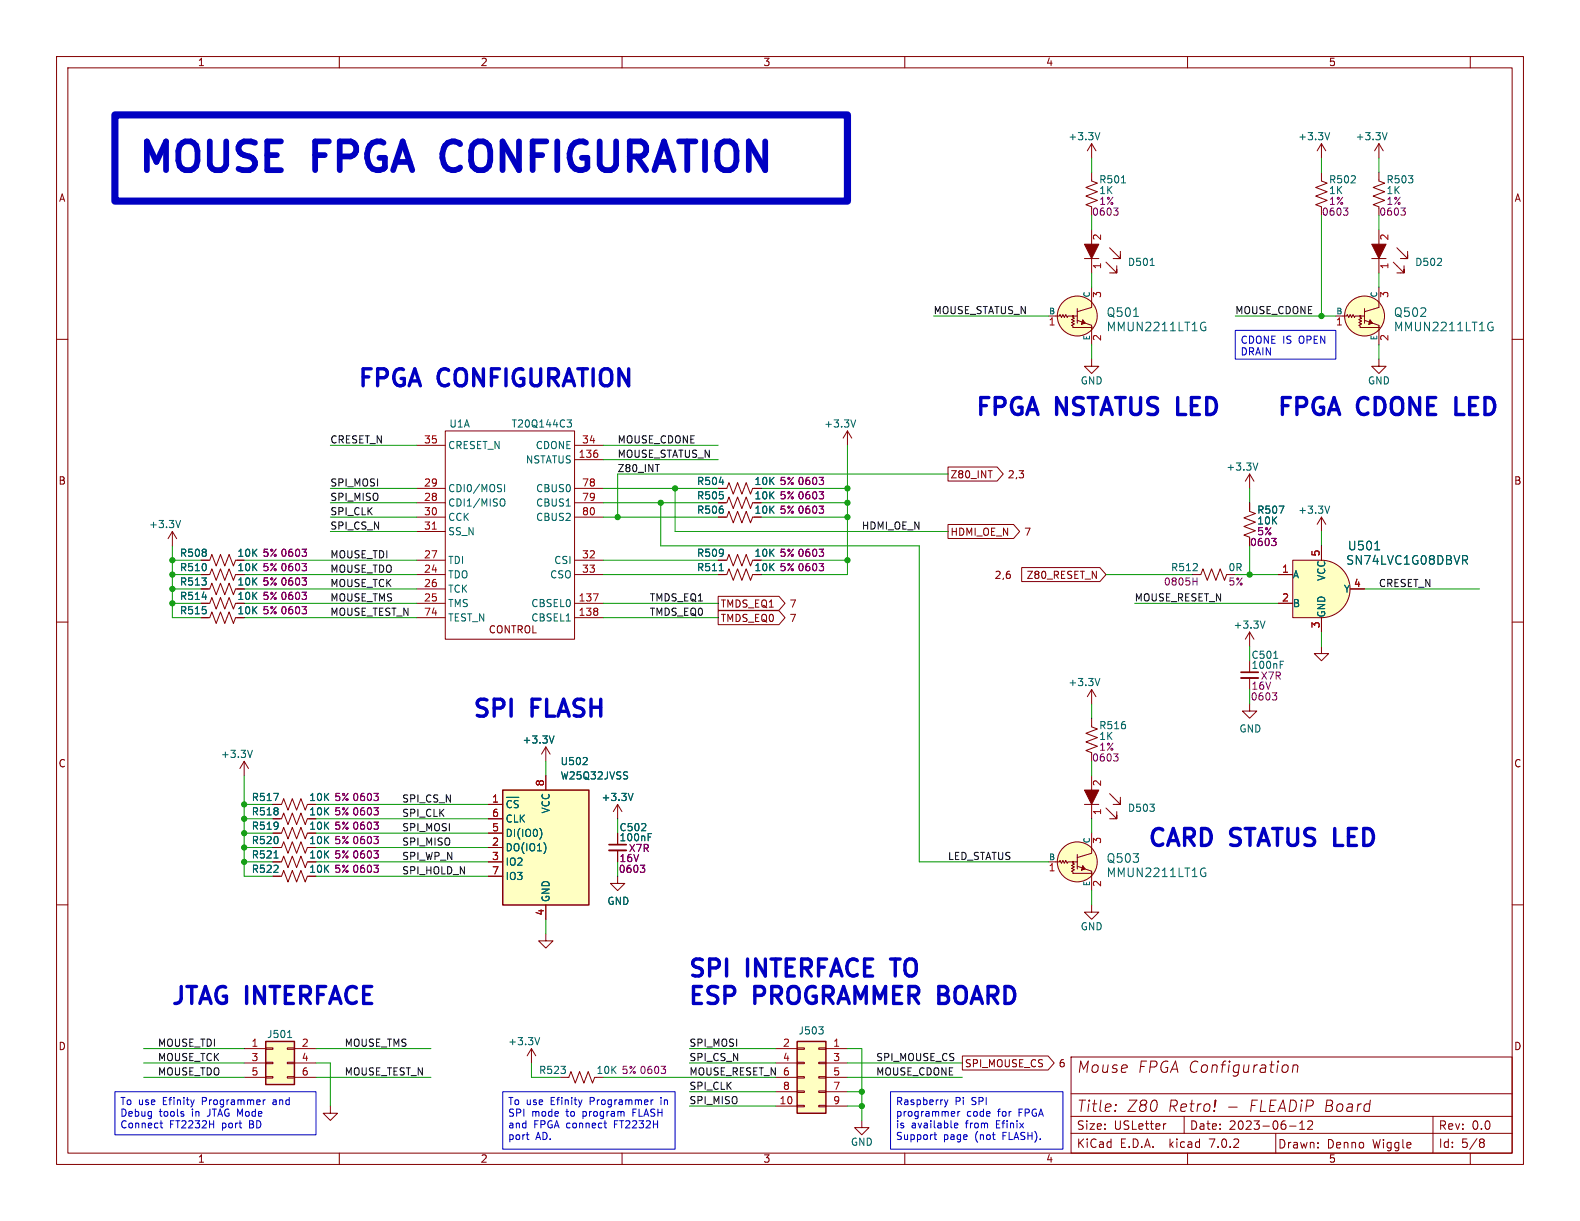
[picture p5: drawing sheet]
<svg xmlns="http://www.w3.org/2000/svg" width="279mm" height="216mm" viewBox="0 0 279 216" stroke-linecap="round" stroke-linejoin="round" font-family="sans-serif">
<g fill="none" stroke="#840000" stroke-width=".18">
<path d="M10 10h259.4v195.9h-259.4zM12 12h255.4v191.9h-255.4zM60 10v2M110 10v2M160 10v2M210 10v2M260 10v2M233.7 30.5v1.5l1 .4-2 .7 2 .8-2 .8 2 .7-2 .8 1 .4M233.7 25.4v2.5M233.7 25.4l-.8 1.3M233.7 25.4l.7 1.3M243.8 30.5v1.5l1.1 .4-2.1 .7 2.1 .8-2.1 .8 2.1 .7-2.1 .8 1 .4"/>
<path d="M243.8 25.4v2.5M243.8 25.4l-.7 1.3M243.8 25.4l.8 1.3M10 60h2M237.5 55.9h.6l.2-.3 .2 .5 .3-.5 .2 .5 .3-.5 .2 .5 .1-.2h1.7M240.5 55.9v.2l.3 .2-.5 .2 .5 .3-.5 .2 .5 .3-.5 .2 .2 .2v.2h3.3M241.3 56.6l2.5 .9v3.5M241.3 54.6v2.6M242.6 45.7h2.5M243.8 50.8v3.6l-2.5 .7M243.8 40.6v2.6M243.8 45.7v2.6"/>
<path d="M246.4 46.4l1.9 1.9v-.7v.7h-1.3M247 43.8l1.9 1.9v-.6v.6h-.6h.6M247.6 45.7h.7M248.3 47v.6M248.9 44.5v.6M267.4 60h2M73.7 78.7h5M78.7 76.2h22.9v36.8h-22.9zM101.6 78.7h5.1M73.7 99.1h5M73.7 88.9h5M73.7 86.4h5"/>
<path d="M73.7 91.4h5M73.7 94h5M101.6 81.3h5.1M101.6 99.1h5.1M101.6 88.9h5.1M101.6 86.4h5.1M101.6 91.4h5.1M221 88.9v1.5l1 .4-2 .8 2 .7-2 .8 2 .8-2 .7 1 .4M233.7 91.4l-.8 1.3M233.7 91.4v2.6M233.7 91.4l.7 1.3M10 110h2"/>
<path d="M73.7 106.7h5M73.7 109.2h5M73.7 101.6h5M73.7 104.1h5M101.6 106.7h5.1M101.6 109.2h5.1M101.6 101.6h5.1M267.4 110h2M10 160h2M267.4 160h2M43.2 190.5h3.8M43.2 185.4h3.8"/>
<path d="M43.2 188h3.8M47 190.4h1.3v.2h-1.3zM47 187.8h1.3v.3h-1.3zM47 185.3h1.3v.2h-1.3zM50.8 190.4h1.3v.2h-1.3zM50.8 187.8h1.3v.3h-1.3zM50.8 185.3h1.3v.2h-1.3zM52.1 190.5h3.8M52.1 185.4h3.8M52.1 188h3.8M58.4 195.6v1.3h1.3l-1.3 1.2-1.3-1.2h1.3M99.1 190.5h1.5l.4-1 .7 2 .8-2 .8 2 .7-2 .8 2 .4-1"/>
<path d="M152.4 198.1v1.3h1.3l-1.3 1.3-1.3-1.3h1.3M189.4 186.9h78v17h-78zM189.4 197.4h78M189.4 193.4h78M206.2 198.7l-.3 .1M209.4 197.4v3M217.3 195.8h1.5M227.5 188.3l.3 .4-.1 .5-.2 .3M228 199.1h1.2M228.7 188.5a.49 .49 0 0 1 .8 .1l-.1 1M228.7 188.3l-.2 1.3M229.8 199.7h.9"/>
<path d="M229.8 198.6l.5-.4v1.5M231.3 198.3l.5-.1 .2 .1 .1 .3-.9 1.1h.9M253.4 197.4v6.5M60 203.9v2M110 203.9v2M160 203.9v2M189.4 200.4h78M210 203.9v2M225.6 200.4v3.5M260 203.9v2M261.9 201.4h.3l.3 .3-.3 .3M261.9 202h.3"/>
<path d="M262.2 202l.2 .2 .1 .4-.3 .3h-.3"/>
<circle cx="240.5" cy="55.9" r=".1"/>
<circle cx="241.3" cy="55.9" r="3.5"/>
<circle cx="243.8" cy="57.9" r=".08"/>
</g>
<path d="M237.6 36.8h.7l-.4 .5M238.1 37.3l.2 .2v.3l-.2 .3M247.7 36.8h.8l-.4 .5M248.3 37.3l.2 .2v.3l-.2 .3M224.9 95.2h.7l-.4 .5M225.4 95.7l.2 .2v.3l-.2 .3M116.9 188.5h.8l-.4 .5M117.5 189l.2 .3v.3l-.2 .2" fill="none" stroke="#840084" stroke-width=".18"/>
<path d="M235.1 23.4l-.4 1.3M245.3 23.4l-.4 1.3M263.6 57h.4M263.7 57.8h.3v.5l-.4 .2M100.3 74.2h.8l-.5 .5 .4 .2 .1 .4-.3 .2h-.3M88.7 88.2a.43 .43 0 0 1 .6 .4v.5a.43 .43 0 0 1-.6 .4M89.2 85.7v1.2M100.1 89.5h.8M235.1 89.5l-.4 1.3M50.9 183.5h.7" fill="none" stroke="#006464" stroke-width=".18"/>
<g fill="#ffffc2" stroke="#ffffc2" stroke-width=".18">
<path d="M47 184.2h5.1v7.6h-5.1z"/>
<path d="M233.7 99.1a5.1 5.1 0 0 1 5 5 5.1 5.1 0 0 1-5 5.1z"/>
<circle cx="241.3" cy="55.9" r="3.5"/>
</g>
<g fill="#840000" stroke="#840000" stroke-width=".18">
<path d="M242.3 56.5l.4 .7-.7 .2z"/>
<path d="M242.6 43.2h2.5l-1.3 2.5z"/>
</g>
<path d="M47 184.2h5.1v7.6h-5.1z" fill="none" stroke="#840000" stroke-width=".25"/>
<path d="M76.4 93.6h.8" fill="none" stroke="#a90000" stroke-width=".18"/>
<path d="M228.6 99.1h5.1v10.1h-5.1z" fill="#ffffc2"/>
<g fill="none" stroke="#840000" stroke-width=".18">
<path d="M193 30.5v1.5l1.1 .4-2.1 .7 2.1 .8-2.1 .8 2.1 .7-2.1 .8 1 .4M193 25.4v2.5M193 25.4l-.7 1.3M193 25.4l.8 1.3M186.7 55.9h.6l.2-.3 .2 .5 .3-.5 .2 .5 .3-.5 .2 .5 .1-.2h1.7M189.7 55.9v.2l.3 .2-.5 .2 .5 .3-.5 .2 .5 .3-.5 .2 .2 .2v.2h3.3M190.5 54.6v2.6M190.5 56.6l2.5 .9v3.5M191.8 45.7h2.5M193 40.6v2.6M193 45.7v2.6M193 50.8v3.6l-2.5 .7"/>
<path d="M195.6 46.4l1.9 1.9v-.7v.7h-1.3M196.2 43.8l1.9 1.9v-.6v.6h-.6h.6M196.8 45.7h.7M197.5 47v.6M198.1 44.5v.6M149.9 76.2l-.8 1.3M149.9 76.2v2.5M149.9 76.2l.7 1.3M193 63.5v1.3h1.3l-1.3 1.2-1.2-1.2h1.2M243.8 63.5v1.3h1.3l-1.3 1.2-1.2-1.2h1.2M30.5 94l-.8 1.3M30.5 94v2.5"/>
<path d="M30.5 94l.7 1.3M35.6 99.1h1.5l.4-1.1 .7 2.1 .8-2.1 .8 2.1 .7-2.1 .8 2.1 .4-1M127 99.1h1.5l.4-1.1 .8 2.1 .7-2.1 .8 2.1 .8-2.1 .7 2.1 .4-1M127 86.4h1.5l.4-1.1 .8 2.1 .7-2.1 .8 2.1 .8-2.1 .7 2.1 .4-1M127 91.4h1.5l.4-1 .8 2.1 .7-2.1 .8 2.1 .8-2.1 .7 2.1 .4-1.1M127 88.9h1.5l.4-1 .8 2 .7-2 .8 2 .8-2 .7 2 .4-1M167.6 82.6h8.7l1.1 1.2-1.1 1.3h-8.7zM167.6 92.7h11.6l1.1 1.3-1.1 1.2h-11.6zM221 83.8l-.8 1.3M221 83.8v2.6M221 88.9v1.3M221 83.8l.7 1.3"/>
<path d="M233.7 99.1a5.1 5.1 0 0 1 5 5 5.1 5.1 0 0 1-5 5.1M233.7 99.1h-5.1v10.1h5.1M233.7 96.5v2.6M35.6 104.1h1.5l.4-1 .7 2.1 .8-2.1 .8 2.1 .7-2.1 .8 2.1 .4-1.1M35.6 109.2h1.5l.4-1 .7 2 .8-2 .8 2 .7-2 .8 2 .4-1M35.6 106.7h1.5l.4-1 .7 2 .8-2 .8 2 .7-2 .8 2 .4-1M35.6 101.6h1.5l.4-1 .7 2 .8-2 .8 2 .7-2 .8 2 .4-1M127 101.6h1.5l.4-1 .8 2 .7-2 .8 2 .8-2 .7 2 .4-1M127 105.4h10.7l1.1 1.3-1.1 1.2h-10.7zM127 108h10.7l1.1 1.2-1.1 1.3h-10.7zM180.7 100.4h13.8l1.1 1.2-1.1 1.2h-13.8zM210.8 101.6h1.5l.4-1 .8 2 .7-2 .8 2 .8-2 .7 2 .4-1"/>
<path d="M221 111.8v2.5M221 119.9v2M221 111.8l-.8 1.2M221 111.8l.7 1.2M226.1 101.6h2.5M226.1 106.7h2.5M233.7 114.3v1.3h1.2l-1.2 1.2-1.3-1.2h1.3M233.7 109.2v2.6M238.8 104.1h2.5M43.2 134.6l-.8 1.3M43.2 134.6v2.6M43.2 134.6l.7 1.3"/>
<path d="M96.5 132.1v2.5M96.5 137.2v2.5M96.5 132.1l-.7 1.3M96.5 132.1l.8 1.3M193 127v1.5l1.1 .4-2.1 .8 2.1 .7-2.1 .8 2.1 .8-2.1 .7 1 .4M193 121.9v2.6M193 137.2v2.5M193 121.9l-.7 1.3M193 121.9l.8 1.3M221 124.5v1.2h1.2l-1.2 1.3-1.3-1.3h1.3M48.3 142.2h1.5l.4-1 .7 2.1 .8-2.1 .8 2.1 .7-2.1 .8 2.1 .4-1.1M48.3 154.9h1.5l.4-1 .7 2.1 .8-2.1 .8 2.1 .7-2.1 .8 2.1 .4-1.1"/>
<path d="M48.3 144.8h1.5l.4-1 .7 2 .8-2 .8 2 .7-2 .8 2 .4-1M48.3 147.3h1.5l.4-1 .7 2 .8-2 .8 2 .7-2 .8 2 .4-1M48.3 149.9h1.5l.4-1.1 .7 2.1 .8-2.1 .8 2.1 .7-2.1 .8 2.1 .4-1M48.3 152.4h1.5l.4-1 .7 2 .8-2 .8 2 .7-2 .8 2 .4-1M86.4 142.2h2.5M86.4 149.9h2.5M86.4 152.4h2.5M86.4 147.3h2.5M86.4 144.8h2.5M86.4 154.9h2.5M109.2 154.9v1.3h1.3l-1.3 1.3-1.3-1.3h1.3M109.2 142.2l-.7 1.3"/>
<path d="M109.2 142.2v2.6M109.2 150.4v2M109.2 142.2l.8 1.3M186.7 152.4h.6l.2-.3 .2 .6 .3-.6 .2 .6 .3-.6 .2 .6 .1-.3h1.7M189.7 152.4v.3l.3 .1-.5 .2 .5 .3-.5 .2 .5 .3-.5 .3 .2 .1v.2h3.3M190.5 153.2l2.5 .9v3.4M190.5 151.1v2.6M191.8 142.2h2.5M193 147.3v3.6l-2.5 .7M193 142.2v2.6M195.6 142.9l1.9 1.9v-.7v.7h-1.3M196.2 140.3l1.9 1.9v-.6v.6h-.6h.6"/>
<path d="M196.8 142.2h.7M197.5 143.5v.6M198.1 141v.6M96.5 165.1v1.3h1.3l-1.3 1.2-1.3-1.2h1.3M96.5 160v2.6M193 160v1.3h1.3l-1.3 1.3-1.2-1.3h1.2M94 185.4l-.8 1.3M94 185.4v2.6M94 185.4l.7 1.3M137.2 185.4h3.8M137.2 195.6h3.8M137.2 188h3.8"/>
<path d="M137.2 190.5h3.8M137.2 193h3.8M141 195.5h1.2v.2h-1.2zM141 192.9h1.2v.3h-1.2zM141 190.4h1.2v.2h-1.2zM141 187.8h1.2v.3h-1.2zM141 185.3h1.2v.2h-1.2zM144.8 195.5h1.2v.2h-1.2zM144.8 192.9h1.2v.3h-1.2zM144.8 190.4h1.2v.2h-1.2zM144.8 187.8h1.2v.3h-1.2zM144.8 185.3h1.2v.2h-1.2z"/>
<path d="M146 185.4h3.9M146 195.6h3.9M146 188h3.9M146 190.5h3.9M146 193h3.9M170.2 186.7h15.1l1.1 1.3-1.1 1.2h-15.1z"/>
<circle cx="189.7" cy="55.9" r=".1"/>
<circle cx="190.5" cy="55.9" r="3.5"/>
<circle cx="193" cy="57.9" r=".08"/>
<circle cx="189.7" cy="152.4" r=".1"/>
<circle cx="190.5" cy="152.4" r="3.5"/>
<circle cx="193" cy="154.4" r=".08"/>
</g>
<g fill="none" stroke="#006464" stroke-width=".18">
<path d="M194.5 23.4l-.4 1.3M198.3 32.3h.7M200.5 56h.8M203.4 46.9h.7M212.8 57h.4M212.9 57.8h.3v.5l-.4 .2M151.3 74.2l-.4 1.3M31.9 92l-.4 1.3M222.4 81.9l-.4 1.2M243.1 97.2h.9M258.6 98.2h.6l.3 .3-.1 .5h-.8M259 99l.5 .8"/>
<path d="M127.2 100.9h.7M194.5 120l-.4 1.2M223.7 109.8l-.4 1.3M225.2 116.4h.8M226.4 116.9h.6M44.6 132.7l-.4 1.2M98 130.1l-.5 1.3M103.1 135.2h.7M103.8 134.1v.4M48.5 151.7h.7M89.5 141h2.3M90.4 141.7l-.3-.1-.4 .3"/>
<path d="M91.6 141.6h-.4l-.3 .2M95.7 146.8l.1 .5-.1 .7M111.9 140.3l-.4 1.3M114.6 147.4h.6M212.8 153.5l.4 .1M212.9 154.4h.3v.5l-.4 .1M95.4 183.5l-.4 1.2M144.8 181.6h.8l-.5 .4M145.5 182.2v.5"/>
</g>
<g fill="#ffffc2" stroke="#ffffc2" stroke-width=".18">
<path d="M141 184.2h5v12.7h-5z"/>
<path d="M88.9 139.7h15.2v20.3h-15.2z"/>
<circle cx="190.5" cy="152.4" r="3.5"/>
<circle cx="190.5" cy="55.9" r="3.5"/>
</g>
<g fill="#840000" stroke="#840000" stroke-width=".18">
<path d="M191.5 153.1l.4 .6-.7 .2z"/>
<path d="M191.8 43.2h2.5l-1.3 2.5z"/>
<path d="M191.5 56.5l.4 .7-.7 .2z"/>
<path d="M191.8 139.7h2.5l-1.3 2.5z"/>
</g>
<g fill="none" stroke="#840084" stroke-width=".18">
<path d="M196.9 36.8h.8l-.4 .5M197.5 37.3l.2 .2v.3l-.2 .3M53.4 97.1h.8l-.4 .5M53.4 99.6h.8l-.4 .5M54 97.6l.2 .2v.3l-.2 .3M144.9 97.1h.7l-.4 .5M144.9 99.6h.7l-.4 .5M144.9 84.4h.7l-.4 .5M144.9 89.5h.7l-.4 .5M144.9 86.9h.7l-.4 .5M145.4 97.6l.2 .2v.3l-.2 .3M145.4 84.9l.2 .2v.3l-.2 .3"/>
<path d="M145.4 87.4l.2 .3v.3l-.2 .2M145.4 90l.2 .2v.3l-.2 .3M224.9 95.2h.7l-.4 .5M225.4 95.7l.2 .2v.3l-.2 .3M53.4 102.2h.8l-.4 .5M53.4 107.3h.8l-.4 .5M53.4 104.7h.8l-.4 .5M54 102.7l.2 .2v.3l-.2 .3M54 100.1l.2 .3v.3l-.2 .2M54 105.2l.2 .3v.3l-.2 .2M54 107.8l.2 .2v.3l-.2 .2M145.4 100.1l.2 .3v.3l-.2 .2"/>
<path d="M211 102.8h.7M211.7 102.2v1.3M196.9 133.3h.8l-.4 .5M197.5 133.8l.2 .2v.3l-.2 .3M225 122.5h.8l-.4 .5M225.5 123l.3 .2v.3l-.3 .3M66.1 140.3h.8l-.4 .5M66.1 153h.8l-.4 .5M66.1 142.8h.8l-.4 .5M66.1 145.4h.8l-.4 .5M66.1 147.9h.8l-.4 .5M66.1 150.4h.8l-.4 .5"/>
<path d="M66.7 140.8l.2 .2v.3l-.2 .3M66.7 143.3l.2 .3v.3l-.2 .2M66.7 145.9l.2 .2v.3l-.2 .2M66.7 148.4l.2 .2v.3l-.2 .3M66.7 150.9l.2 .3v.3l-.2 .2M66.7 153.5l.2 .2v.3l-.2 .3M113.2 153h.8l-.4 .5M113.8 153.5l.2 .2v.3l-.2 .3"/>
</g>
<path d="M219.5 119.9h3M107.7 150.4h3" fill="none" stroke="#840000" stroke-width=".33"/>
<path d="M219.5 118.9h3M107.7 149.4h3" fill="none" stroke="#840000" stroke-width=".3"/>
<path d="M88.9 139.7h15.2v20.3h-15.2zM141 184.2h5v12.7h-5z" fill="none" stroke="#840000" stroke-width=".25"/>
<path d="M20.3 20.3h129.6v15.3h-129.6z" fill="none" stroke="#0000c2" stroke-width="1.3"/>
<g fill="none" stroke="#0000c2" stroke-width=".18">
<path d="M218.4 58.4h17.8v5.1h-17.8zM20.3 193h35.6v7.7h-35.6zM28.3 198.6h.5M28.5 198.2v1.1l.3 .1M32.5 197v.3M34.3 194.5l-.3 .8M46.6 194.5v.8M46.9 194.5l-.3 .2M88.9 193h30.5v10.2h-30.5zM102.9 194.5l-.3 .8M107 199.3l.3 .1M110.3 196.6l.1 .8"/>
<path d="M115.1 194.5v.8M115.5 194.5l-.4 .2M157.5 193h30.5v10.2h-30.5zM167 194.5l.3 .8M167.3 195.3l-.2 .4M167.6 194.5l-.3 .8M168.7 196.5l.1 .3-.6 .2M168.8 199l.6-.1-.1-.2-.3-.1-.2 .2v.6h.5M168.8 197.3l-.1 .1M169.4 196.5v.9M169.7 196.5l-.3 .3M93.1 200.6h.4"/>
<path d="M93.4 201.5h.1M165.1 200.6h.5M165.3 200.2v1.1l.3 .2"/>
</g>
<g fill="none" stroke="#009600" stroke-width=".18">
<path d="M193 27.9v2.6M193 38.1v2.5M233.7 27.9v2.6M233.7 38.1v17.8M243.8 27.9v2.6M243.8 38.1v2.5M165.1 55.9h20.3M193 48.3v2.5M218.4 55.9h17.8M243.8 48.3v2.5M58.4 78.7h15.3M106.7 78.7h20.3"/>
<path d="M149.9 78.7v22.9h-15.3M193 61v2.5M243.8 61v2.5M30.5 96.5v12.7h5.1M30.5 99.1h5.1M43.2 99.1h30.5M58.4 86.4h15.3M58.4 91.4h15.3M58.4 88.9h15.3M58.4 94h15.3M106.7 99.1h20.3M106.7 86.4h20.3"/>
<path d="M106.7 81.3h20.3M106.7 91.4h20.3M106.7 88.9h20.3M116.8 88.9v7.6h45.8v55.9h22.8M119.4 86.4v7.6h48.2M134.6 99.1h15.3M134.6 86.4h15.3M134.6 91.4h15.3M134.6 88.9h15.3M167.6 83.8h-58.4v7.6M221 86.4v2.5M221 96.5v5.1"/>
<path d="M233.7 94v2.5M30.5 106.7h5.1M30.5 104.1h5.1M30.5 101.6h5.1M43.2 106.7h30.5M43.2 109.2h30.5M43.2 104.1h30.5M43.2 101.6h30.5M106.7 106.7h20.3M106.7 109.2h20.3M106.7 101.6h20.3M195.6 101.6h15.2"/>
<path d="M200.7 106.7h25.4M218.4 101.6h7.7M221 114.3v2.5M233.7 111.8v2.5M241.3 104.1h20.3M43.2 137.2v17.7h5.1M96.5 134.6v2.6M193 124.5v2.5M193 134.6v2.6M221 121.9v2.6M43.2 142.2h5.1M43.2 144.8h5.1"/>
<path d="M43.2 147.3h5.1M43.2 152.4h5.1M43.2 149.9h5.1M55.9 142.2h30.5M55.9 144.8h30.5M55.9 147.3h30.5M55.9 154.9h30.5M55.9 152.4h30.5M55.9 149.9h30.5M109.2 144.8v2.5M109.2 152.4v2.5M193 144.8v2.5"/>
<path d="M193 157.5v2.5M96.5 162.6v2.5M25.4 188h17.8M25.4 185.4h17.8M25.4 190.5h17.8M55.9 188h2.5v7.6M55.9 185.4h20.3M55.9 190.5h20.3M94 188v2.5h5.1M106.7 190.5h30.5M121.9 188h15.3M121.9 185.4h15.3"/>
<path d="M121.9 193h15.3M121.9 195.6h15.3M149.9 188h20.3M149.9 185.4h2.5v12.7M149.9 190.5h20.3M149.9 193h2.5M149.9 195.6h2.5"/>
</g>
<g fill="#009600" stroke="#009600" stroke-width=".18">
<circle cx="30.5" cy="104.1" r=".46"/>
<circle cx="30.5" cy="101.6" r=".46"/>
<circle cx="30.5" cy="99.1" r=".46"/>
<circle cx="30.5" cy="106.7" r=".46"/>
<circle cx="43.2" cy="144.8" r=".46"/>
<circle cx="43.2" cy="147.3" r=".46"/>
<circle cx="43.2" cy="142.2" r=".46"/>
<circle cx="43.2" cy="149.9" r=".46"/>
<circle cx="152.4" cy="193" r=".46"/>
<circle cx="152.4" cy="195.6" r=".46"/>
<circle cx="43.2" cy="152.4" r=".46"/>
<circle cx="149.9" cy="99.1" r=".46"/>
<circle cx="221" cy="101.6" r=".46"/>
<circle cx="116.8" cy="88.9" r=".46"/>
<circle cx="109.2" cy="91.4" r=".46"/>
<circle cx="149.9" cy="91.4" r=".46"/>
<circle cx="149.9" cy="88.9" r=".46"/>
<circle cx="149.9" cy="86.4" r=".46"/>
<circle cx="119.4" cy="86.4" r=".46"/>
<circle cx="233.7" cy="55.9" r=".46"/>
</g>
<g font-size="7.1" fill="#0000c2">
<text x="24.8" y="32.4">MOUSE</text>
<text x="56" y="32.4">FPGA CONFIGURATION</text>
</g>
<g font-size="4.2" fill="#0000c2">
<text x="63.5" y="68.6">FPGA CONFIGURATION</text>
<text x="172.7" y="73.7">FPGA NSTATUS LED</text>
<text x="226.1" y="73.7">FPGA CDONE</text>
<text x="258.5" y="73.7">LED</text>
<text x="83.8" y="127">SPI</text>
<text x="94.3" y="127">FLASH</text>
<text x="203.2" y="149.9">CARD STATUS LED</text>
<text x="121.9" y="172.9">SPI</text>
<text x="132.4" y="172.9">INTERFACE TO</text>
<text x="30.5" y="177.8">JTAG INTERFACE</text>
<text x="121.9" y="177.8">ESP</text>
<text x="133.7" y="177.8">PROGRAMMER BOARD</text>
</g>
<g font-size="2.8" fill="#840000">
<text x="190.4" y="189.9">Mouse</text>
<text x="201.1" y="189.9">FPGA Configuration</text>
<text x="190.4" y="196.8">Title:</text>
<text x="199.2" y="196.8">Z80</text>
<text x="206.4" y="196.8">Retro!</text>
<text x="220.6" y="196.8">FLEADiP Board</text>
</g>
<g font-size="2.1" fill="#006464">
<text x="195.6" y="56.2">Q501</text>
<text x="195.6" y="58.7">MMUN2211LT1G</text>
<text x="246.4" y="56.2">Q502</text>
<text x="246.4" y="58.7">MMUN2211LT1G</text>
<text x="238" y="100">SN74LVC1G08DBVR</text>
<text x="238.3" y="97.5">U501</text>
<text x="195.6" y="152.7">Q503</text>
<text x="195.6" y="155.3">MMUN2211LT1G</text>
</g>
<g font-size="2.1" fill="#840000">
<text x="190.4" y="203.1">KiCad</text>
<text x="190.4" y="199.9">Size:</text>
<text x="197" y="199.9">USLetter</text>
<text x="198.1" y="203.1">E.D.A.</text>
<text x="206.8" y="203.1">kicad</text>
<text x="210.4" y="199.9">Date:</text>
<text x="213.9" y="203.1">7.0.2</text>
<text x="217.3" y="199.9">2023-06-12</text>
<text x="226" y="203.2">Drawn:</text>
<text x="234.7" y="203.2">Denno</text>
<text x="242.7" y="203.2">Wiggle</text>
<text x="254.4" y="199.9">Rev:</text>
<text x="254.4" y="203.1">Id:</text>
<text x="258.4" y="203.1">5/8</text>
<text x="260.3" y="199.9">0.0</text>
</g>
<g font-size="1.8" fill="#840000">
<text x="35" y="11.8">1</text>
<text x="85" y="11.8">2</text>
<text x="135" y="11.8">3</text>
<text x="185" y="11.8">4</text>
<text x="235" y="11.8">5</text>
<text x="10.4" y="35.8">A</text>
<text x="267.8" y="35.8">A</text>
<text x="10.3" y="85.8">B</text>
<text x="133.4" y="85.9">10K</text>
<text x="133.4" y="88.5">10K</text>
<text x="168.1" y="84.7">Z80_INT</text>
<text x="178.2" y="84.7">2,3</text>
<text x="267.7" y="85.8">B</text>
<text x="133.4" y="91">10K</text>
<text x="168.1" y="94.9">HDMI_OE_N</text>
<text x="181.1" y="94.9">7</text>
<text x="41.9" y="101.2">10K</text>
<text x="41.9" y="98.6">10K</text>
<text x="133.4" y="98.6">10K</text>
<text x="133.4" y="101.2">10K</text>
<text x="221" y="96.7">0603</text>
<text x="41.9" y="103.7">10K</text>
<text x="41.9" y="106.2">10K</text>
<text x="127.4" y="107.6">TMDS_EQ1</text>
<text x="139.6" y="107.6">7</text>
<text x="175.8" y="102.5">2,6</text>
<text x="181.4" y="102.5">Z80_RESET_N</text>
<text x="41.9" y="108.8">10K</text>
<text x="86.4" y="112.2">CONTROL</text>
<text x="127.4" y="110.1">TMDS_EQ0</text>
<text x="139.6" y="110.1">7</text>
<text x="10.3" y="135.8">C</text>
<text x="267.7" y="135.8">C</text>
<text x="54.6" y="141.8">10K</text>
<text x="54.6" y="144.3">10K</text>
<text x="54.6" y="146.9">10K</text>
<text x="54.6" y="149.4">10K</text>
<text x="109.5" y="148.9">100nF</text>
<text x="54.6" y="154.5">10K</text>
<text x="54.6" y="152">10K</text>
<text x="10.3" y="185.8">D</text>
<text x="267.7" y="185.8">D</text>
<text x="170.6" y="188.9">SPI_MOUSE_CS</text>
<text x="187.2" y="188.9">6</text>
<text x="35" y="205.7">1</text>
<text x="85" y="205.7">2</text>
<text x="135" y="205.7">3</text>
<text x="185" y="205.7">4</text>
<text x="235" y="205.7">5</text>
</g>
<g font-size="1.8" fill="#006464">
<text x="188.9" y="25">+3.3V</text>
<text x="229.5" y="25">+3.3V</text>
<text x="239.7" y="25">+3.3V</text>
<text x="194.3" y="32.6">R501</text>
<text x="235" y="32.6">R502</text>
<text x="245.1" y="32.6">R503</text>
<text x="199.4" y="47.2">D501</text>
<text x="250.2" y="47.2">D502</text>
<text x="191" y="68.1">GND</text>
<text x="241.8" y="68.1">GND</text>
<text x="79.4" y="75.8">U1A</text>
<text x="90.4" y="75.8">T20Q144C3</text>
<text x="145.7" y="75.8">+3.3V</text>
<text x="79.2" y="79.6">CRESET_N</text>
<text x="92.9" y="82.1">NSTATUS</text>
<text x="94.6" y="79.6">CDONE</text>
<text x="216.8" y="83.4">+3.3V</text>
<text x="79.2" y="89.7">CDI1/MISO</text>
<text x="79.2" y="87.2">CDI0/MOSI</text>
<text x="94.7" y="87.2">CBUS0</text>
<text x="94.7" y="89.7">CBUS1</text>
<text x="123.2" y="85.9">R504</text>
<text x="123.2" y="88.5">R505</text>
<text x="26.3" y="93.5">+3.3V</text>
<text x="79.2" y="92.3">CCK</text>
<text x="79.2" y="94.8">SS_N</text>
<text x="94.7" y="92.3">CBUS2</text>
<text x="123.2" y="91">R506</text>
<text x="222.3" y="91">R507</text>
<text x="222.3" y="92.9">10K</text>
<text x="229.5" y="91">+3.3V</text>
<text x="31.8" y="101.2">R510</text>
<text x="31.8" y="98.6">R508</text>
<text x="79.2" y="99.9">TDI</text>
<text x="97.9" y="99.9">CSI</text>
<text x="123.2" y="98.6">R509</text>
<text x="123.2" y="101.2">R511</text>
<text x="207" y="101.2">R512</text>
<text x="217.2" y="101.2">0R</text>
<text x="31.8" y="103.7">R513</text>
<text x="31.8" y="106.2">R514</text>
<text x="79.2" y="102.4">TDO</text>
<text x="79.2" y="107.5">TMS</text>
<text x="79.2" y="105">TCK</text>
<text x="93.8" y="107.5">CBSEL0</text>
<text x="97.2" y="102.4">CSO</text>
<text x="228.6" y="102.4">A</text>
<text x="228.6" y="107.5">B</text>
<text x="234.5" y="102.8" transform="rotate(-90 234.5 102.8)">VCC</text>
<text x="237.5" y="105">Y</text>
<text x="31.8" y="108.8">R515</text>
<text x="79.2" y="110">TEST_N</text>
<text x="93.8" y="110">CBSEL1</text>
<text x="218.1" y="111.3">+3.3V</text>
<text x="234.5" y="109.2" transform="rotate(-90 234.5 109.2)">GND</text>
<text x="221.2" y="116.6">C501</text>
<text x="221.2" y="118.4">100nF</text>
<text x="188.9" y="121.5">+3.3V</text>
<text x="92.3" y="131.6">+3.3V</text>
<text x="194.3" y="129.1">R516</text>
<text x="219.1" y="129.7">GND</text>
<text x="39" y="134.2">+3.3V</text>
<text x="99.1" y="135.4">U502</text>
<text x="99.1" y="138">W25Q32JVSS</text>
<text x="44.5" y="141.8">R517</text>
<text x="89.4" y="143.7">~{CS}</text>
<text x="97.3" y="144" transform="rotate(-90 97.3 144)">VCC</text>
<text x="106.3" y="141.8">+3.3V</text>
<text x="199.4" y="143.7">D503</text>
<text x="44.5" y="144.3">R518</text>
<text x="44.5" y="146.9">R519</text>
<text x="44.5" y="149.4">R520</text>
<text x="89.4" y="148.1">DI(IO0)</text>
<text x="89.4" y="145.6">CLK</text>
<text x="109.5" y="147.1">C502</text>
<text x="44.5" y="154.5">R522</text>
<text x="44.5" y="152">R521</text>
<text x="89.4" y="150.7">DO(IO1)</text>
<text x="89.4" y="153.2">IO2</text>
<text x="89.4" y="155.8">IO3</text>
<text x="97.3" y="159.5" transform="rotate(-90 97.3 159.5)">GND</text>
<text x="107.3" y="160.2">GND</text>
<text x="191" y="164.7">GND</text>
<text x="47.2" y="183.7">J501</text>
<text x="89.8" y="185">+3.3V</text>
<text x="141.1" y="183.1">J503</text>
<text x="95.3" y="190.1">R523</text>
<text x="105.4" y="190.1">10K</text>
<text x="150.4" y="202.8">GND</text>
</g>
<g font-size="1.8" fill="#840084">
<text x="194.3" y="34.5">1K</text>
<text x="235" y="34.5">1K</text>
<text x="245.1" y="34.5">1K</text>
<text x="193" y="38.3">0603</text>
<text x="194.3" y="36.4">1%</text>
<text x="233.7" y="38.3">0603</text>
<text x="235" y="36.4">1%</text>
<text x="243.8" y="38.3">0603</text>
<text x="245.1" y="36.4">1%</text>
<text x="137.8" y="85.9">5% 0603</text>
<text x="137.8" y="88.5">5% 0603</text>
<text x="137.8" y="91">5% 0603</text>
<text x="222.3" y="94.8">5%</text>
<text x="46.4" y="101.2">5% 0603</text>
<text x="46.4" y="98.6">5% 0603</text>
<text x="137.8" y="98.6">5% 0603</text>
<text x="137.8" y="101.2">5% 0603</text>
<text x="46.4" y="103.7">5% 0603</text>
<text x="46.4" y="106.2">5% 0603</text>
<text x="205.7" y="103.7">0805H</text>
<text x="217.2" y="103.7">5%</text>
<text x="46.4" y="108.8">5% 0603</text>
<text x="221.1" y="124">0603</text>
<text x="221.2" y="122.1">16V</text>
<text x="222.9" y="120.3">X7R</text>
<text x="194.3" y="131">1K</text>
<text x="193" y="134.8">0603</text>
<text x="194.3" y="132.9">1%</text>
<text x="59.1" y="141.8">5% 0603</text>
<text x="59.1" y="144.3">5% 0603</text>
<text x="59.1" y="146.9">5% 0603</text>
<text x="59.1" y="149.4">5% 0603</text>
<text x="59.1" y="154.5">5% 0603</text>
<text x="59.1" y="152">5% 0603</text>
<text x="109.4" y="154.5">0603</text>
<text x="109.5" y="152.6">16V</text>
<text x="111.1" y="150.8">X7R</text>
<text x="109.9" y="190.1">5% 0603</text>
</g>
<g font-size="1.8" fill="#a90000">
<text x="194.9" y="47.7" transform="rotate(-90 194.9 47.7)">1</text>
<text x="194.9" y="42.6" transform="rotate(-90 194.9 42.6)">2</text>
<text x="245.7" y="47.7" transform="rotate(-90 245.7 47.7)">1</text>
<text x="245.7" y="42.6" transform="rotate(-90 245.7 42.6)">2</text>
<text x="194.9" y="52.7" transform="rotate(-90 194.9 52.7)">3</text>
<text x="245.7" y="52.7" transform="rotate(-90 245.7 52.7)">3</text>
<text x="185.4" y="57.8">1</text>
<text x="236.2" y="57.8">1</text>
<text x="194.9" y="60.4" transform="rotate(-90 194.9 60.4)">2</text>
<text x="245.7" y="60.4" transform="rotate(-90 245.7 60.4)">2</text>
<text x="74.9" y="78.5">35</text>
<text x="102.3" y="81">136</text>
<text x="102.9" y="78.5">34</text>
<text x="74.9" y="88.6">28</text>
<text x="74.9" y="86.1">29</text>
<text x="102.9" y="86.1">78</text>
<text x="102.9" y="88.6">79</text>
<text x="74.9" y="91.2">30</text>
<text x="74.9" y="93.7">31</text>
<text x="102.9" y="91.2">80</text>
<text x="74.9" y="101.3">24</text>
<text x="74.9" y="98.8">27</text>
<text x="102.9" y="98.8">32</text>
<text x="102.9" y="101.3">33</text>
<text x="226.7" y="101.3">1</text>
<text x="233.4" y="98.5" transform="rotate(-90 233.4 98.5)">5</text>
<text x="74.9" y="106.4">25</text>
<text x="74.9" y="103.9">26</text>
<text x="102.3" y="106.4">137</text>
<text x="226.7" y="106.4">2</text>
<text x="239.4" y="103.9">4</text>
<text x="74.9" y="109">74</text>
<text x="102.3" y="109">138</text>
<text x="233.4" y="111.2" transform="rotate(-90 233.4 111.2)">3</text>
<text x="87" y="142">1</text>
<text x="96.3" y="139.1" transform="rotate(-90 96.3 139.1)">8</text>
<text x="194.9" y="139.1" transform="rotate(-90 194.9 139.1)">2</text>
<text x="87" y="149.6">2</text>
<text x="87" y="147.1">5</text>
<text x="87" y="144.5">6</text>
<text x="194.9" y="149.3" transform="rotate(-90 194.9 149.3)">3</text>
<text x="194.9" y="144.2" transform="rotate(-90 194.9 144.2)">1</text>
<text x="87" y="152.1">3</text>
<text x="87" y="154.7">7</text>
<text x="185.4" y="154.3">1</text>
<text x="96.3" y="162" transform="rotate(-90 96.3 162)">4</text>
<text x="194.9" y="156.9" transform="rotate(-90 194.9 156.9)">2</text>
<text x="44.4" y="185.2">1</text>
<text x="53.3" y="185.2">2</text>
<text x="138.4" y="185.2">2</text>
<text x="147.3" y="185.2">1</text>
<text x="44.4" y="187.7">3</text>
<text x="44.4" y="190.2">5</text>
<text x="53.3" y="187.7">4</text>
<text x="53.3" y="190.2">6</text>
<text x="138.4" y="187.7">4</text>
<text x="147.3" y="187.7">3</text>
<text x="147.3" y="190.2">5</text>
<text x="137.8" y="195.3">10</text>
<text x="138.4" y="192.8">8</text>
<text x="147.3" y="192.8">7</text>
<text x="147.3" y="195.3">9</text>
</g>
<g font-size="1.8" fill="#0f0f0f">
<text x="165.1" y="55.6">MOUSE_STATUS_N</text>
<text x="218.4" y="55.6">MOUSE_CDONE</text>
<text x="58.4" y="78.5">CRESET_N</text>
<text x="109.2" y="81">MOUSE_STATUS_N</text>
<text x="109.2" y="83.6">Z80_INT</text>
<text x="109.2" y="78.5">MOUSE_CDONE</text>
<text x="58.4" y="88.6">SPI_MISO</text>
<text x="58.4" y="86.1">SPI_MOSI</text>
<text x="58.4" y="91.2">SPI_CLK</text>
<text x="58.4" y="93.7">SPI_CS_N</text>
<text x="152.4" y="93.7">HDMI_OE_N</text>
<text x="58.4" y="101.3">MOUSE_TDO</text>
<text x="58.4" y="98.8">MOUSE_TDI</text>
<text x="58.4" y="106.4">MOUSE_TMS</text>
<text x="58.4" y="103.9">MOUSE_TCK</text>
<text x="114.8" y="106.4">TMDS_EQ1</text>
<text x="200.7" y="106.4">MOUSE_RESET_N</text>
<text x="243.8" y="103.9">CRESET_N</text>
<text x="58.4" y="109">MOUSE_TEST_N</text>
<text x="114.8" y="109">TMDS_EQ0</text>
<text x="71.1" y="142">SPI_CS_N</text>
<text x="71.1" y="144.5">SPI_CLK</text>
<text x="71.1" y="147.1">SPI_MOSI</text>
<text x="71.1" y="149.6">SPI_MISO</text>
<text x="71.1" y="152.1">SPI_WP_N</text>
<text x="71.1" y="154.7">SPI_HOLD_N</text>
<text x="167.6" y="152.1">LED_STATUS</text>
<text x="27.9" y="185.2">MOUSE_TDI</text>
<text x="61" y="185.2">MOUSE_TMS</text>
<text x="121.9" y="185.2">SPI_MOSI</text>
<text x="27.9" y="190.2">MOUSE_TDO</text>
<text x="27.9" y="187.7">MOUSE_TCK</text>
<text x="61" y="190.2">MOUSE_TEST_N</text>
<text x="121.9" y="190.2">MOUSE_RESET_N 6</text>
<text x="121.9" y="187.7">SPI_CS_N</text>
<text x="154.9" y="187.7">SPI_MOUSE_CS</text>
<text x="154.9" y="190.2">MOUSE_CDONE</text>
<text x="121.9" y="192.8">SPI_CLK</text>
<text x="121.9" y="195.3">SPI_MISO</text>
</g>
<g font-size="1.8" fill="#0000c2">
<text x="219.4" y="61">CDONE IS OPEN</text>
<text x="219.4" y="63.1">DRAIN</text>
<text x="21.3" y="195.6">To use</text>
<text x="21.3" y="197.7">Debug</text>
<text x="28.2" y="197.7">tools</text>
<text x="28.8" y="195.6">Efinity</text>
<text x="34" y="197.7">in</text>
<text x="35.9" y="195.6">Programmer</text>
<text x="36.8" y="197.7">JTAG Mode</text>
<text x="48.5" y="195.6">and</text>
<text x="89.9" y="195.6">To use</text>
<text x="89.9" y="197.7">SPI</text>
<text x="94" y="197.7">mode</text>
<text x="97.4" y="195.6">Efinity</text>
<text x="100.2" y="197.7">to</text>
<text x="103.2" y="197.7">program</text>
<text x="104.4" y="195.6">Programmer</text>
<text x="112.1" y="197.7">FLASH</text>
<text x="117.1" y="195.6">in</text>
<text x="158.4" y="195.6">Raspberry</text>
<text x="158.4" y="197.7">programmer</text>
<text x="168.9" y="195.6">Pi</text>
<text x="171" y="197.7">code</text>
<text x="171.9" y="195.6">SPI</text>
<text x="176.5" y="197.7">for</text>
<text x="180.3" y="197.7">FPGA</text>
<text x="21.3" y="199.8">Connect</text>
<text x="30" y="199.8">FT2232H</text>
<text x="39.3" y="199.8">port</text>
<text x="44.2" y="199.8">BD</text>
<text x="89.9" y="199.8">and</text>
<text x="89.9" y="201.8">port</text>
<text x="94.4" y="199.8">FPGA connect</text>
<text x="94.8" y="201.8">AD.</text>
<text x="108.7" y="199.8">FT2232H</text>
<text x="158.4" y="199.8">is</text>
<text x="158.4" y="201.8">Support</text>
<text x="161.2" y="199.8">available</text>
<text x="166.8" y="201.8">page</text>
<text x="170.8" y="199.8">from</text>
<text x="172.5" y="201.8">(not</text>
<text x="176.3" y="199.8">Efinix</text>
<text x="177.4" y="201.8">FLASH).</text>
</g>
<g font-size="1.4" fill="#006464">
<text x="192.8" y="52.7" transform="rotate(-90 192.8 52.7)">C</text>
<text x="243.6" y="52.7" transform="rotate(-90 243.6 52.7)">C</text>
<text x="185.5" y="55.6">B</text>
<text x="236.3" y="55.6">B</text>
<text x="192.8" y="60.2" transform="rotate(-90 192.8 60.2)">E</text>
<text x="243.6" y="60.2" transform="rotate(-90 243.6 60.2)">E</text>
<text x="192.8" y="149.2" transform="rotate(-90 192.8 149.2)">C</text>
<text x="185.5" y="152.1">B</text>
<text x="192.8" y="156.8" transform="rotate(-90 192.8 156.8)">E</text>
</g>
</svg>
